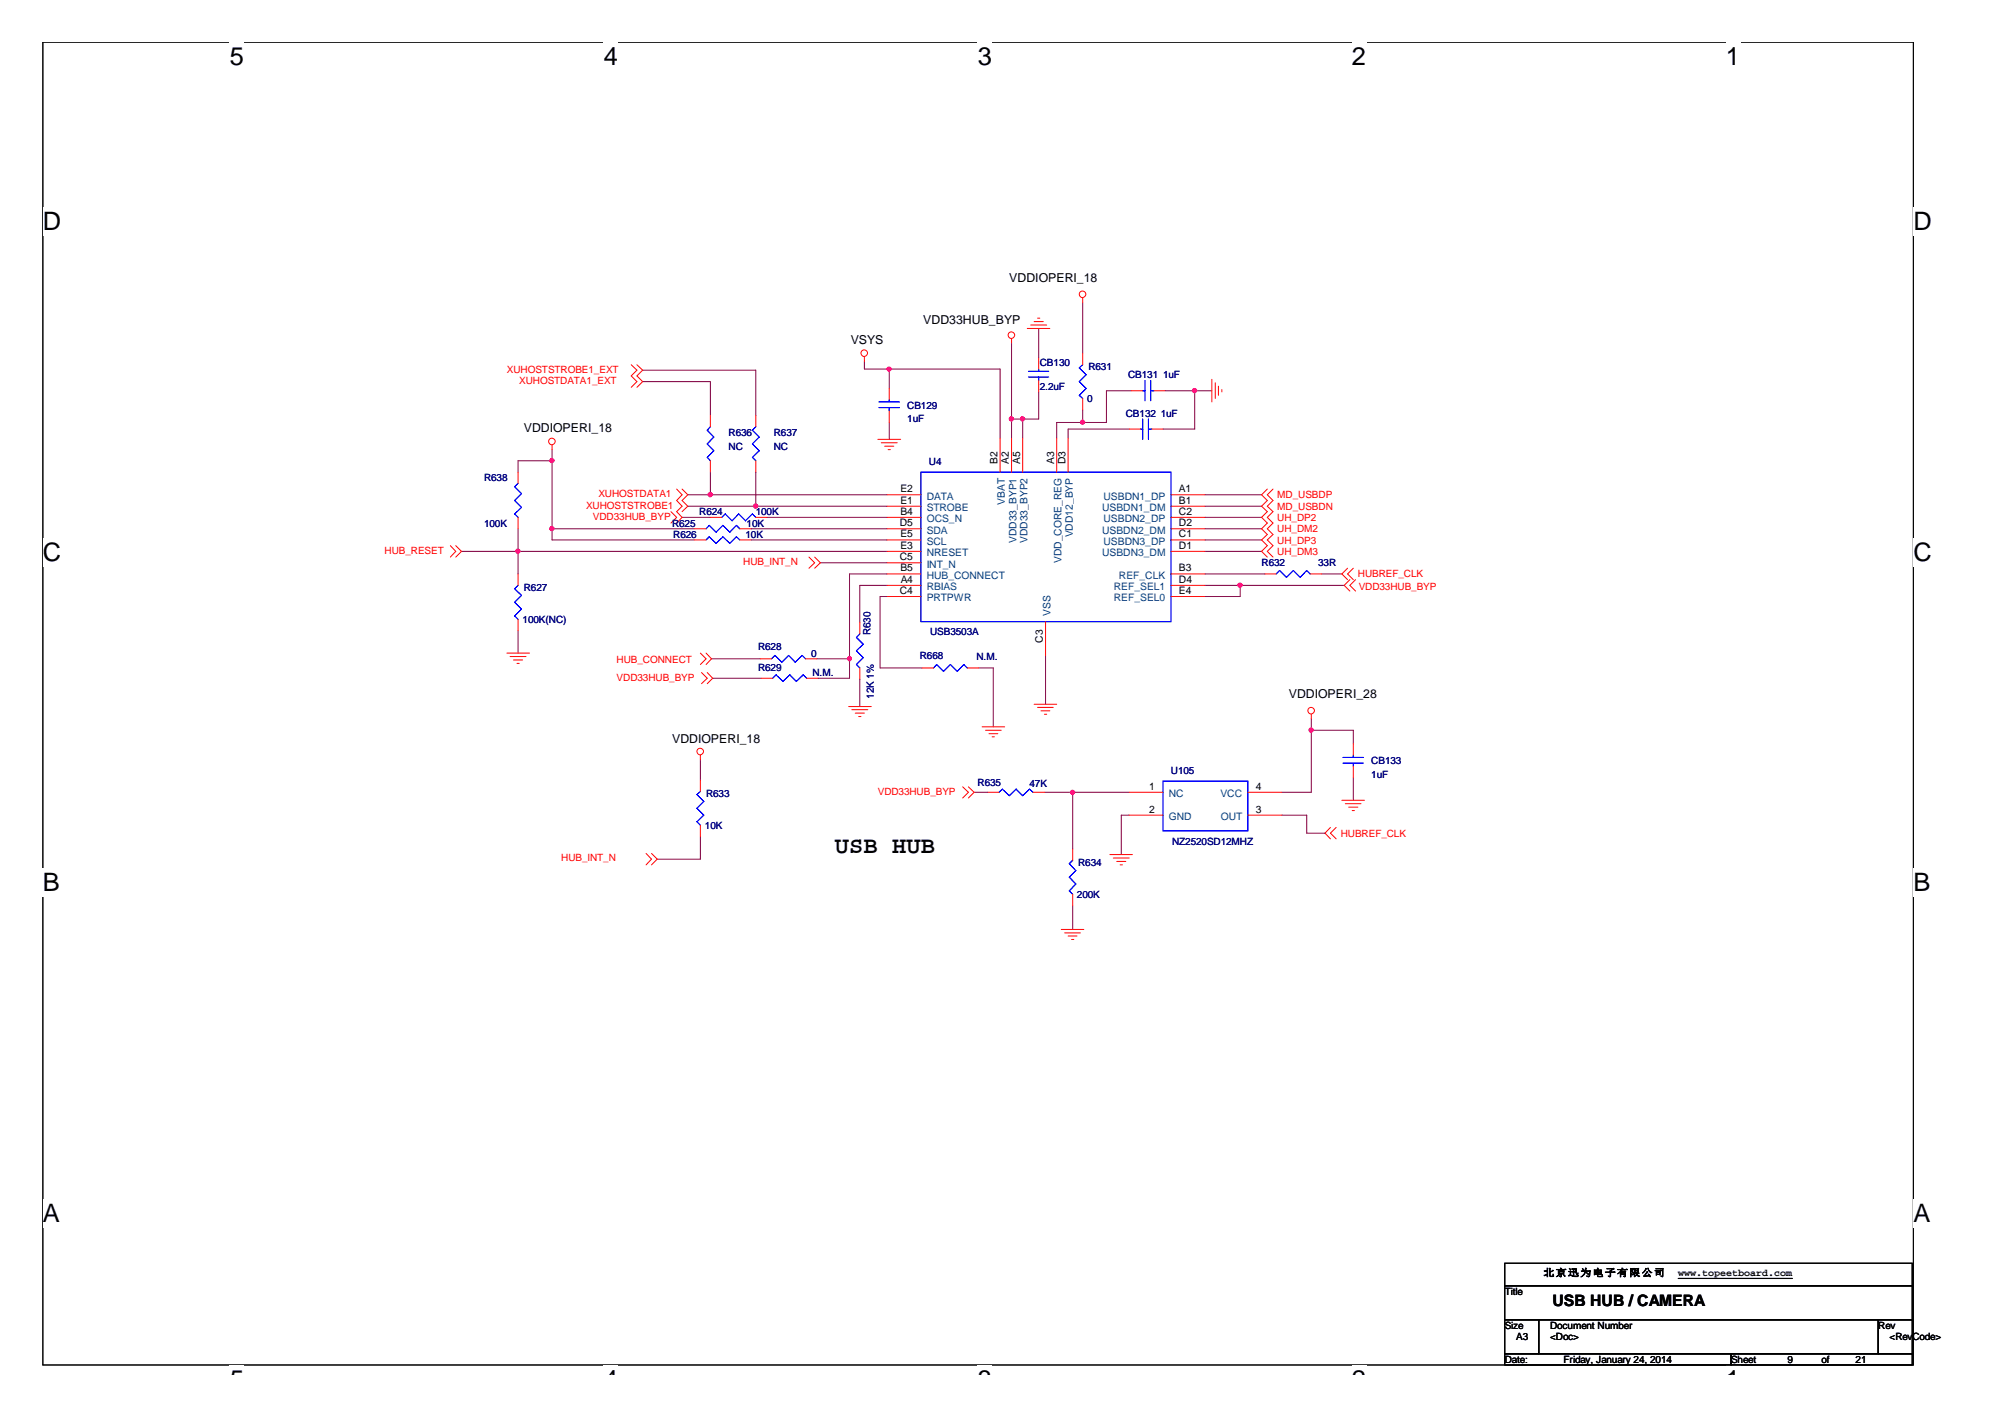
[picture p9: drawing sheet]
<svg xmlns="http://www.w3.org/2000/svg" width="297mm" height="210mm" viewBox="0 0 297 210" stroke-linecap="round" stroke-linejoin="round" font-family="sans-serif">
<path d="M6.3 6.2h277.2v196h-277.2z" fill="none" stroke="#000" stroke-width=".15"/>
<g fill="#fff">
<path d="M34 6.2h2.2v4.3h-2.2z"/>
<path d="M34 202.2h2.2v1.4h-2.2z"/>
<path d="M89.5 6.2h2.1v4.3h-2.1z"/>
<path d="M89.5 202.2h2.1v1.4h-2.1z"/>
<path d="M144.9 6.2h2.1v4.3h-2.1z"/>
<path d="M144.9 202.2h2.1v1.4h-2.1z"/>
<path d="M200.3 6.2h2.1v4.3h-2.1z"/>
<path d="M200.3 202.2h2.1v1.4h-2.1z"/>
<path d="M255.7 6.2h2.1v4.3h-2.1z"/>
<path d="M255.7 202.2h2.1v1.4h-2.1z"/>
<path d="M6.3 30.7h2.8v4.2h-2.8z"/>
<path d="M283.5 30.7h2.7v4.2h-2.7z"/>
<path d="M6.3 79.7h2.8v4.2h-2.8z"/>
<path d="M283.5 79.7h2.7v4.2h-2.7z"/>
<path d="M6.3 128.7h2.6v4.2h-2.6z"/>
<path d="M283.5 128.7h2.5v4.2h-2.5z"/>
<path d="M6.3 177.6h2.6v4.3h-2.6z"/>
<path d="M283.5 177.6h2.5v4.3h-2.5z"/>
</g>
<path d="M248.6 189.4h17" fill="none" stroke="#000" stroke-width=".18"/>
<g fill="none" stroke="#800040" stroke-width=".15">
<path d="M95.2 54.8h16.8v6.8M95.2 56.5h10v5.1M128.1 53.5v1.2h20.1v10.2M131.7 54.7v2.8M149.9 50.8v14.1M153.9 58.1v4h-4M153.9 48.7v4.3M160.4 44.8v7.5M167.6 57.9h-3.7v4.7h-7.4v2.3M172.6 57.9h6.9M177 57.9v5.7h-4.7M76.8 78.3v6.7"/>
<path d="M81.8 78.3h21.1M81.8 66.6v13.4h21.1M81.8 68.3h-5v1.6M101 76.6h4.2M101.9 73.3h29.5M101.9 75h29.5M105.2 69.9v3.4M111.3 78.3h20.1M111.3 80h20.1M112 69.9v5.1M113.6 76.6h17.8M131.7 62.6v2.5"/>
<path d="M151.5 62.1v2.8M160.4 60.7v1.9M167.3 63.6h-9.1v1.3M178.5 73.3h8.4M178.5 75h8.4M178.5 76.6h8.4M178.5 78.3h8.4M178.5 80h8.4M68.4 81.7h63M76.8 93.4v3.3M105.4 97.6h7.2M121 97.6h4.9"/>
<path d="M121.5 83.4h9.9M131.4 85h-5.5v15.5h-4.7M131.4 86.7h-4v5.5M131.4 88.4h-1v10.5h6.2M145 98.9h2.2v8.8M154.9 97.1v7.2M178.5 81.7h8.4M178.5 85h8.9M178.5 86.7h20.6M183.7 86.7v1.7h-5.2M195.8 85h3M103.8 112.5v3"/>
<path d="M105.6 100.5h7.2M127.4 100.6v4.1M144.3 117.4h2M154.7 117.4h12.6M158.9 117.4v8.3M194.3 106.5v10.9h-4.4M194.3 108.2h6.2v2M200.5 115.2v3.3M103.8 123.9v3.4h-6.4M158.9 134.1v3.6M167.3 120.7h-1.2v5.9M189.9 120.7h3.7v2.7h2.7"/>
</g>
<g fill="#f0f" stroke="#f0f" stroke-width=".15">
<circle cx="105.2" cy="73.3" r=".32"/>
<circle cx="111.9" cy="75" r=".32"/>
<circle cx="76.7" cy="81.6" r=".32"/>
<circle cx="125.8" cy="97.6" r=".31"/>
<circle cx="131.7" cy="54.7" r=".31"/>
<circle cx="149.8" cy="62" r=".32"/>
<circle cx="151.5" cy="62" r=".32"/>
<circle cx="160.4" cy="62.5" r=".31"/>
<circle cx="177" cy="57.9" r=".32"/>
<circle cx="183.7" cy="86.7" r=".32"/>
<circle cx="194.2" cy="108.1" r=".32"/>
<circle cx="158.9" cy="117.4" r=".31"/>
<circle cx="81.8" cy="68.2" r=".32"/>
<circle cx="81.8" cy="78.3" r=".32"/>
</g>
<g fill="none" stroke="#f00" stroke-width=".15">
<path d="M93.5 54l.9 .8-.9 .9 .9 .8-.9 .9M94.4 54l.8 .8-.8 .9 .8 .8-.8 .9M128.1 52.8v.7M131.7 57.5v1.7M149.9 50.2v.6M152.2 48.7h3.3M152.7 48.1h2.4M153.2 47.6h1.4M153.7 47.1h.4M153.9 53v1.7M153.9 56.4v1.7M160.4 44.1v.7"/>
<path d="M160.4 52.3v1.7M160.4 59v1.7M167.6 57.9h1.7M171 57.9h1.6M179.5 56.2v3.3M180 56.7v2.3M180.5 57.2v1.4M181 57.7v.4M76.8 69.9v1.7M76.8 76.6v1.7M81.8 65.9v.7M99.4 75.8l.8 .8-.8 .9"/>
<path d="M100.2 72.4l.8 .9-.8 .8 .8 .9-.8 .8 .8 .8-.8 .9M101 72.4l.9 .9-.9 .8 .9 .9-.9 .8M102.9 80h1.7M102.9 78.3h1.7M105.2 76.6h1.7M105.2 61.6v1.6M105.2 68.3v1.6M109.6 80h1.7M109.6 78.3h1.7M112 61.6v1.6M112 68.3v1.6M112 76.6h1.6"/>
<path d="M130 65.1h3.4M130.6 65.6h2.3M131.1 66.1h1.3M131.4 80h5M131.4 73.3h5M131.4 75h5M131.4 76.6h5M131.4 78.3h5M131.6 66.6h.3M131.7 60.9v1.7M148.2 64.9v5M149.9 64.9v5"/>
<path d="M151.5 64.9v5M156.5 64.9v5M158.2 64.9v5M167.3 63.6h1.7M170.6 63.6h1.7M173.5 80h5M173.5 73.3h5M173.5 75h5M173.5 76.6h5M173.5 78.3h5M187.7 72.4l-.8 .9 .8 .8-.8 .9 .8 .8-.8 .8 .8 .9-.8 .8 .8 .9-.8 .8 .8 .8-.8 .9 .8 .8M188.6 72.4l-.9 .9 .9 .8-.9 .9 .9 .8-.9 .8 .9 .9-.9 .8 .9 .9-.9 .8 .9 .8-.9 .9 .9 .8"/>
<path d="M66.7 80.8l.8 .9-.8 .8M67.5 80.8l.9 .9-.9 .8M75.1 96.7h3.3M75.6 97.3h2.3M76.1 97.8h1.3M76.6 98.3h.3M76.8 85v1.7M76.8 91.8v1.6M103.8 96.7l.8 .9-.8 .8M103.9 99.6l.9 .9-.9 .8M104.6 96.7l.8 .9-.8 .8M104.8 99.6l.8 .9-.8 .8"/>
<path d="M112.6 97.6h1.7M119.3 97.6h1.7M119.8 82.5l.9 .9-.9 .8M120.7 82.5l.8 .9-.8 .8M127.4 92.2v1.7M127.4 98.9v1.7M131.4 81.7h5M131.4 83.4h5M131.4 85h5M131.4 86.7h5M131.4 88.4h5M136.6 98.9h1.7"/>
<path d="M143.3 98.9h1.7M154.9 92.1v5M173.5 81.7h5M173.5 85h5M173.5 86.7h5M173.5 88.4h5M187.4 85h1.7M194.1 85h1.7M199.6 84.2l-.8 .8 .8 .9M200 85.9l-.9 .8 .9 .9M200.5 84.2l-.9 .8 .9 .9M200.8 85.9l-.8 .8 .8 .9"/>
<path d="M103.8 111.9v.6M103.8 115.5v1.7M112.8 100.5h1.7M119.5 100.5h1.7M125.7 104.7h3.4M126.2 105.1h2.4M126.7 105.6h1.4M127.2 106.1h.4M142.6 116.6l.9 .8-.9 .8M143.5 116.6l.8 .8-.8 .8M145.5 107.7h3.3M146 108.2h2.3"/>
<path d="M146.3 117.4h1.7M146.5 108.7h1.3M147 109.1h.3M153 117.4h1.7M153.2 104.3h3.3M153.7 104.8h2.3M154.2 105.3h1.3M154.7 105.8h.4M167.3 117.4h5M184.9 117.4h5M194.3 105.8v.7M198.8 118.5h3.3"/>
<path d="M199.3 119.1h2.3M199.8 119.6h1.4M200.5 110.2v1.7M200.5 113.5v1.7M95.7 126.4l.8 .9-.8 .8M96.5 126.4l.9 .9-.9 .8M103.8 122.2v1.7M157.2 137.7h3.4M157.7 138.2h2.4M158.2 138.7h1.4M158.7 139.2h.4M158.9 125.7v1.7"/>
<path d="M158.9 132.5v1.6M164.4 126.6h3.4M164.9 127.1h2.4M165.4 127.6h1.4M165.9 128.1h.4M167.3 120.7h5M184.9 120.7h5M197.1 122.6l-.8 .8 .8 .9M198 122.6l-.9 .8 .9 .9M200.3 120.1h.4"/>
<circle cx="128" cy="52.3" r=".49"/>
<circle cx="149.8" cy="49.6" r=".49"/>
<circle cx="160.4" cy="43.6" r=".49"/>
<circle cx="81.8" cy="65.4" r=".49"/>
<circle cx="103.7" cy="111.3" r=".49"/>
<circle cx="194.2" cy="105.3" r=".49"/>
</g>
<path d="M222.9 187.1h60.4v3.4h-60.4zM222.9 190.5h60.4v5h-60.4zM222.9 195.5h5.1v5h-5.1zM228 195.5h50.3v5h-50.3zM278.3 195.5h5v5h-5zM222.9 200.5h33.6v1.7h-33.6zM256.5 200.5h26.8v1.7h-26.8z" fill="none" stroke="#000" stroke-width=".15"/>
<g fill="none" stroke="#00f" stroke-width=".15">
<path d="M130.2 59.5h3.1M131.7 59.2v.3M152.4 55.9h3M152.4 55h3M153.9 54.7v.3M153.9 55.9v.5M160.4 54l-.5 .5 1 1-1 1 1 1-1 1.1 .5 .4M169.3 57.9h.3M169.6 56.4v3M170.5 57.9h.5M170.5 56.4v3M76.8 71.6l-.6 .5 1.1 1-1.1 1 1.1 1.1-1.1 .9 .6 .5"/>
<path d="M104.6 80l.5-.5 1 1 1-1 1 1 1-1 .5 .5M104.6 78.3l.5-.5 1 1 1-1 1 1 1-1 .5 .5M105.2 63.2l-.4 .5 .9 1-.9 1.1 .9 1-.9 .9 .4 .6M106.9 76.6l.5-.5 1.1 1 .9-1 1 1 1.1-1 .5 .5M112 63.2l-.5 .5 1 1-1 1.1 1 1-1 .9 .5 .6M130.2 60.4h3.1M131.7 60.4v.5M136.4 69.9h37.1v22.2h-37.1zM169 63.6h.3M169.3 62.1v3M170.1 63.6h.5M170.1 62.1v3"/>
<path d="M76.8 86.7l-.6 .5 1.1 1-1.1 1 1.1 1-1.1 1 .6 .6M114.3 97.6l.5-.5 1 1 1-1 1 1 1-1 .5 .5M127.4 93.9l-.5 .5 1 1-1 1 1 1-1 1 .5 .5M138.3 98.9l.5-.5 1 1.1 1-1.1 1 1.1 1-1.1 .5 .5M189.1 85l.5-.5 1 1 1-1 1 1 1-1 .5 .5M103.8 117.2l-.5 .5 1 1-1 1 1 1-1 1 .5 .5M114.5 100.5l.5-.5 1 .9 1-.9 1 .9 1-.9 .5 .5M148 117.4l.5-.5 1 1 1-1 1 1 1-1 .5 .5M172.3 115.7h12.6v7.4h-12.6zM199 113h3M199 112.2h3M200.5 111.9v.3"/>
<path d="M200.5 113v.5M158.9 127.4l-.5 .5 1 1.1-1 .9 1 1.1-1 1 .5 .5"/>
</g>
<g font-size="3.8">
<text x="34" y="9.6">5</text>
<text x="89.5" y="9.6">4</text>
<text x="144.9" y="9.6">3</text>
<text x="200.3" y="9.6">2</text>
<text x="255.7" y="9.6">1</text>
<text x="6.3" y="34.1">D</text>
<text x="283.5" y="34.1">D</text>
<text x="6.3" y="83.1">C</text>
<text x="283.5" y="83.1">C</text>
<text x="6.3" y="132.1">B</text>
<text x="283.5" y="132.1">B</text>
<text x="6.3" y="181">A</text>
<text x="283.5" y="181">A</text>
<text x="34" y="205.6">5</text>
<text x="89.5" y="205.6">4</text>
<text x="144.9" y="205.6">3</text>
<text x="200.3" y="205.6">2</text>
<text x="255.7" y="205.6">1</text>
</g>
<text font-size="3.5" x="123.7" y="126.4">USB HUB</text>
<text font-size="2.3" x="230" y="193.5">USB HUB / CAMERA</text>
<g font-size="1.8">
<text x="149.5" y="41.8">VDDIOPERI_18</text>
<text x="136.8" y="47.9">VDD33HUB_BYP</text>
<text x="126" y="51">VSYS</text>
<text x="77.6" y="64.1">VDDIOPERI_18</text>
<text x="190.9" y="103.4">VDDIOPERI_28</text>
<text x="99.6" y="110">VDDIOPERI_18</text>
</g>
<g font-size="1.5" fill="#f00">
<text x="75.1" y="55.2">XUHOSTSTROBE1_EXT</text>
<text x="76.9" y="56.9">XUHOSTDATA1_EXT</text>
<text x="86.8" y="75.3">XUHOSTSTROBE1</text>
<text x="87.8" y="77">VDD33HUB_BYP</text>
<text x="88.6" y="73.6">XUHOSTDATA1</text>
<text x="189.2" y="73.8">MD_USBDP</text>
<text x="189.2" y="75.5">MD_USBDN</text>
<text x="189.2" y="77.1">UH_DP2</text>
<text x="57" y="82">HUB_RESET</text>
<text x="110.1" y="83.7">HUB_INT_N</text>
<text x="189.2" y="78.8">UH_DM2</text>
<text x="189.2" y="80.5">UH_DP3</text>
<text x="189.2" y="82.2">UH_DM3</text>
<text x="201.2" y="85.5">HUBREF_CLK</text>
<text x="201.3" y="87.4">VDD33HUB_BYP</text>
<text x="91.4" y="98.3">HUB_CONNECT</text>
<text x="91.4" y="100.8">VDD33HUB_BYP</text>
<text x="130" y="117.7">VDD33HUB_BYP</text>
<text x="198.6" y="123.9">HUBREF_CLK</text>
<text x="83.1" y="127.6">HUB_INT_N</text>
</g>
<g font-size="1.5" fill="#000080">
<text x="154.1" y="54.2">CB130</text>
<text x="154.1" y="57.7">2.2uF</text>
<text x="161.1" y="59.6">0</text>
<text x="161.2" y="54.9">R631</text>
<text x="167.1" y="56">CB131</text>
<text x="172.3" y="56">1uF</text>
<text x="107.9" y="64.6">R636</text>
<text x="114.6" y="64.6">R637</text>
<text x="134.4" y="60.6">CB129</text>
<text x="134.4" y="62.6">1uF</text>
<text x="166.8" y="61.7">CB132</text>
<text x="172" y="61.7">1uF</text>
<text x="71.7" y="71.3">R638</text>
<text x="107.9" y="66.6">NC</text>
<text x="114.6" y="66.6">NC</text>
<text x="137.6" y="68.9">U4</text>
<text x="71.7" y="78">100K</text>
<text x="99.6" y="78">R625</text>
<text x="103.6" y="76.3">R624</text>
<text x="110.6" y="78">10K</text>
<text x="112" y="76.3">100K</text>
<text x="99.7" y="79.7">R626</text>
<text x="110.4" y="79.7">10K</text>
<text x="186.9" y="83.9">R632</text>
<text x="195.3" y="83.9">33R</text>
<text x="77.6" y="87.6">R627</text>
<text x="77.4" y="92.3">100K(NC)</text>
<text x="128.9" y="94.1" transform="rotate(-90 128.9 94.1)">R630</text>
<text x="137.8" y="94.1">USB3503A</text>
<text x="112.3" y="96.3">R628</text>
<text x="112.3" y="99.5">R629</text>
<text x="120.2" y="97.3">0</text>
<text x="120.4" y="100.1">N.M.</text>
<text x="136.3" y="97.6">R668</text>
<text x="144.7" y="97.8">N.M.</text>
<text x="129.5" y="103.5" transform="rotate(-90 129.5 103.5)">12K 1%</text>
<text x="203.2" y="113.2">CB133</text>
<text x="104.6" y="118.1">R633</text>
<text x="144.8" y="116.4">R635</text>
<text x="152.5" y="116.6">47K</text>
<text x="173.5" y="114.7">U105</text>
<text x="203.2" y="115.2">1uF</text>
<text x="104.4" y="122.8">10K</text>
<text x="173.7" y="125.1">NZ2520SD12MHZ</text>
<text x="159.7" y="128.3">R634</text>
<text x="159.6" y="133">200K</text>
</g>
<g font-size="1.5">
<text x="147.8" y="68.8" transform="rotate(-90 147.8 68.8)">B2</text>
<text x="149.5" y="68.8" transform="rotate(-90 149.5 68.8)">A2</text>
<text x="151.1" y="68.8" transform="rotate(-90 151.1 68.8)">A5</text>
<text x="156.2" y="68.8" transform="rotate(-90 156.2 68.8)">A3</text>
<text x="157.9" y="68.8" transform="rotate(-90 157.9 68.8)">D3</text>
<text x="133.3" y="77.9">D5</text>
<text x="133.4" y="72.9">E2</text>
<text x="133.4" y="74.6">E1</text>
<text x="133.4" y="76.3">B4</text>
<text x="174.7" y="72.9">A1</text>
<text x="174.7" y="74.6">B1</text>
<text x="174.7" y="76.3">C2</text>
<text x="174.7" y="77.9">D2</text>
<text x="133.3" y="83">C5</text>
<text x="133.4" y="79.6">E5</text>
<text x="133.4" y="81.3">E3</text>
<text x="174.7" y="79.6">C1</text>
<text x="174.7" y="81.3">D1</text>
<text x="133.3" y="88">C4</text>
<text x="133.4" y="84.6">B5</text>
<text x="133.4" y="86.3">A4</text>
<text x="174.7" y="86.3">D4</text>
<text x="174.7" y="88">E4</text>
<text x="174.7" y="84.6">B3</text>
<text x="154.5" y="95.2" transform="rotate(-90 154.5 95.2)">C3</text>
<text x="170.3" y="117">1</text>
<text x="186.1" y="117">4</text>
<text x="170.3" y="120.4">2</text>
<text x="186.1" y="120.4">3</text>
<text x="222.9" y="191.8">Title</text>
<text x="228.6" y="189">北京迅为电子有限公司</text>
<text x="248.6" y="189">www.topeetboard.com</text>
<text x="222.9" y="196.9">Size</text>
<text x="229.7" y="196.9">Document Number</text>
<text x="278.3" y="196.9">Rev</text>
<text x="222.9" y="201.9">Date:</text>
<text x="224.6" y="198.5">A3</text>
<text x="229.7" y="198.5">&lt;Doc&gt;</text>
<text x="231.6" y="201.9">Friday, January 24, 2014</text>
<text x="256.5" y="201.9">Sheet</text>
<text x="264.8" y="201.9">9</text>
<text x="269.9" y="201.9">of</text>
<text x="274.9" y="201.9">21</text>
<text x="280" y="198.5">&lt;Rev</text>
<text x="283.3" y="198.5">Code&gt;</text>
</g>
<g font-size="1.5" fill="#004080">
<text x="137.3" y="74">DATA</text>
<text x="137.3" y="75.7">STROBE</text>
<text x="137.3" y="77.4">OCS_N</text>
<text x="148.9" y="74.8" transform="rotate(-90 148.9 74.8)">VBAT</text>
<text x="163.3" y="75.7">USBDN1_DM</text>
<text x="163.5" y="74">USBDN1_DP</text>
<text x="163.5" y="77.4">USBDN2_DP</text>
<text x="137.3" y="79.1">SDA</text>
<text x="137.3" y="80.7">SCL</text>
<text x="137.3" y="82.4">NRESET</text>
<text x="150.6" y="80.4" transform="rotate(-90 150.6 80.4)">VDD33_BYP1</text>
<text x="152.2" y="80.4" transform="rotate(-90 152.2 80.4)">VDD33_BYP2</text>
<text x="157.3" y="83.4" transform="rotate(-90 157.3 83.4)">VDD_CORE_REG</text>
<text x="159" y="79.6" transform="rotate(-90 159 79.6)">VDD12_BYP</text>
<text x="163.3" y="79.1">USBDN2_DM</text>
<text x="163.3" y="82.4">USBDN3_DM</text>
<text x="163.5" y="80.7">USBDN3_DP</text>
<text x="137.3" y="84.1">INT_N</text>
<text x="137.3" y="85.7">HUB_CONNECT</text>
<text x="137.3" y="87.4">RBIAS</text>
<text x="137.3" y="89.1">PRTPWR</text>
<text x="165" y="87.4">REF_SEL1</text>
<text x="165" y="89.1">REF_SEL0</text>
<text x="165.8" y="85.7">REF_CLK</text>
<text x="155.6" y="91.2" transform="rotate(-90 155.6 91.2)">VSS</text>
<text x="173.1" y="118.1">NC</text>
<text x="180.8" y="118.1">VCC</text>
<text x="173.1" y="121.5">GND</text>
<text x="180.8" y="121.5">OUT</text>
</g>
</svg>
